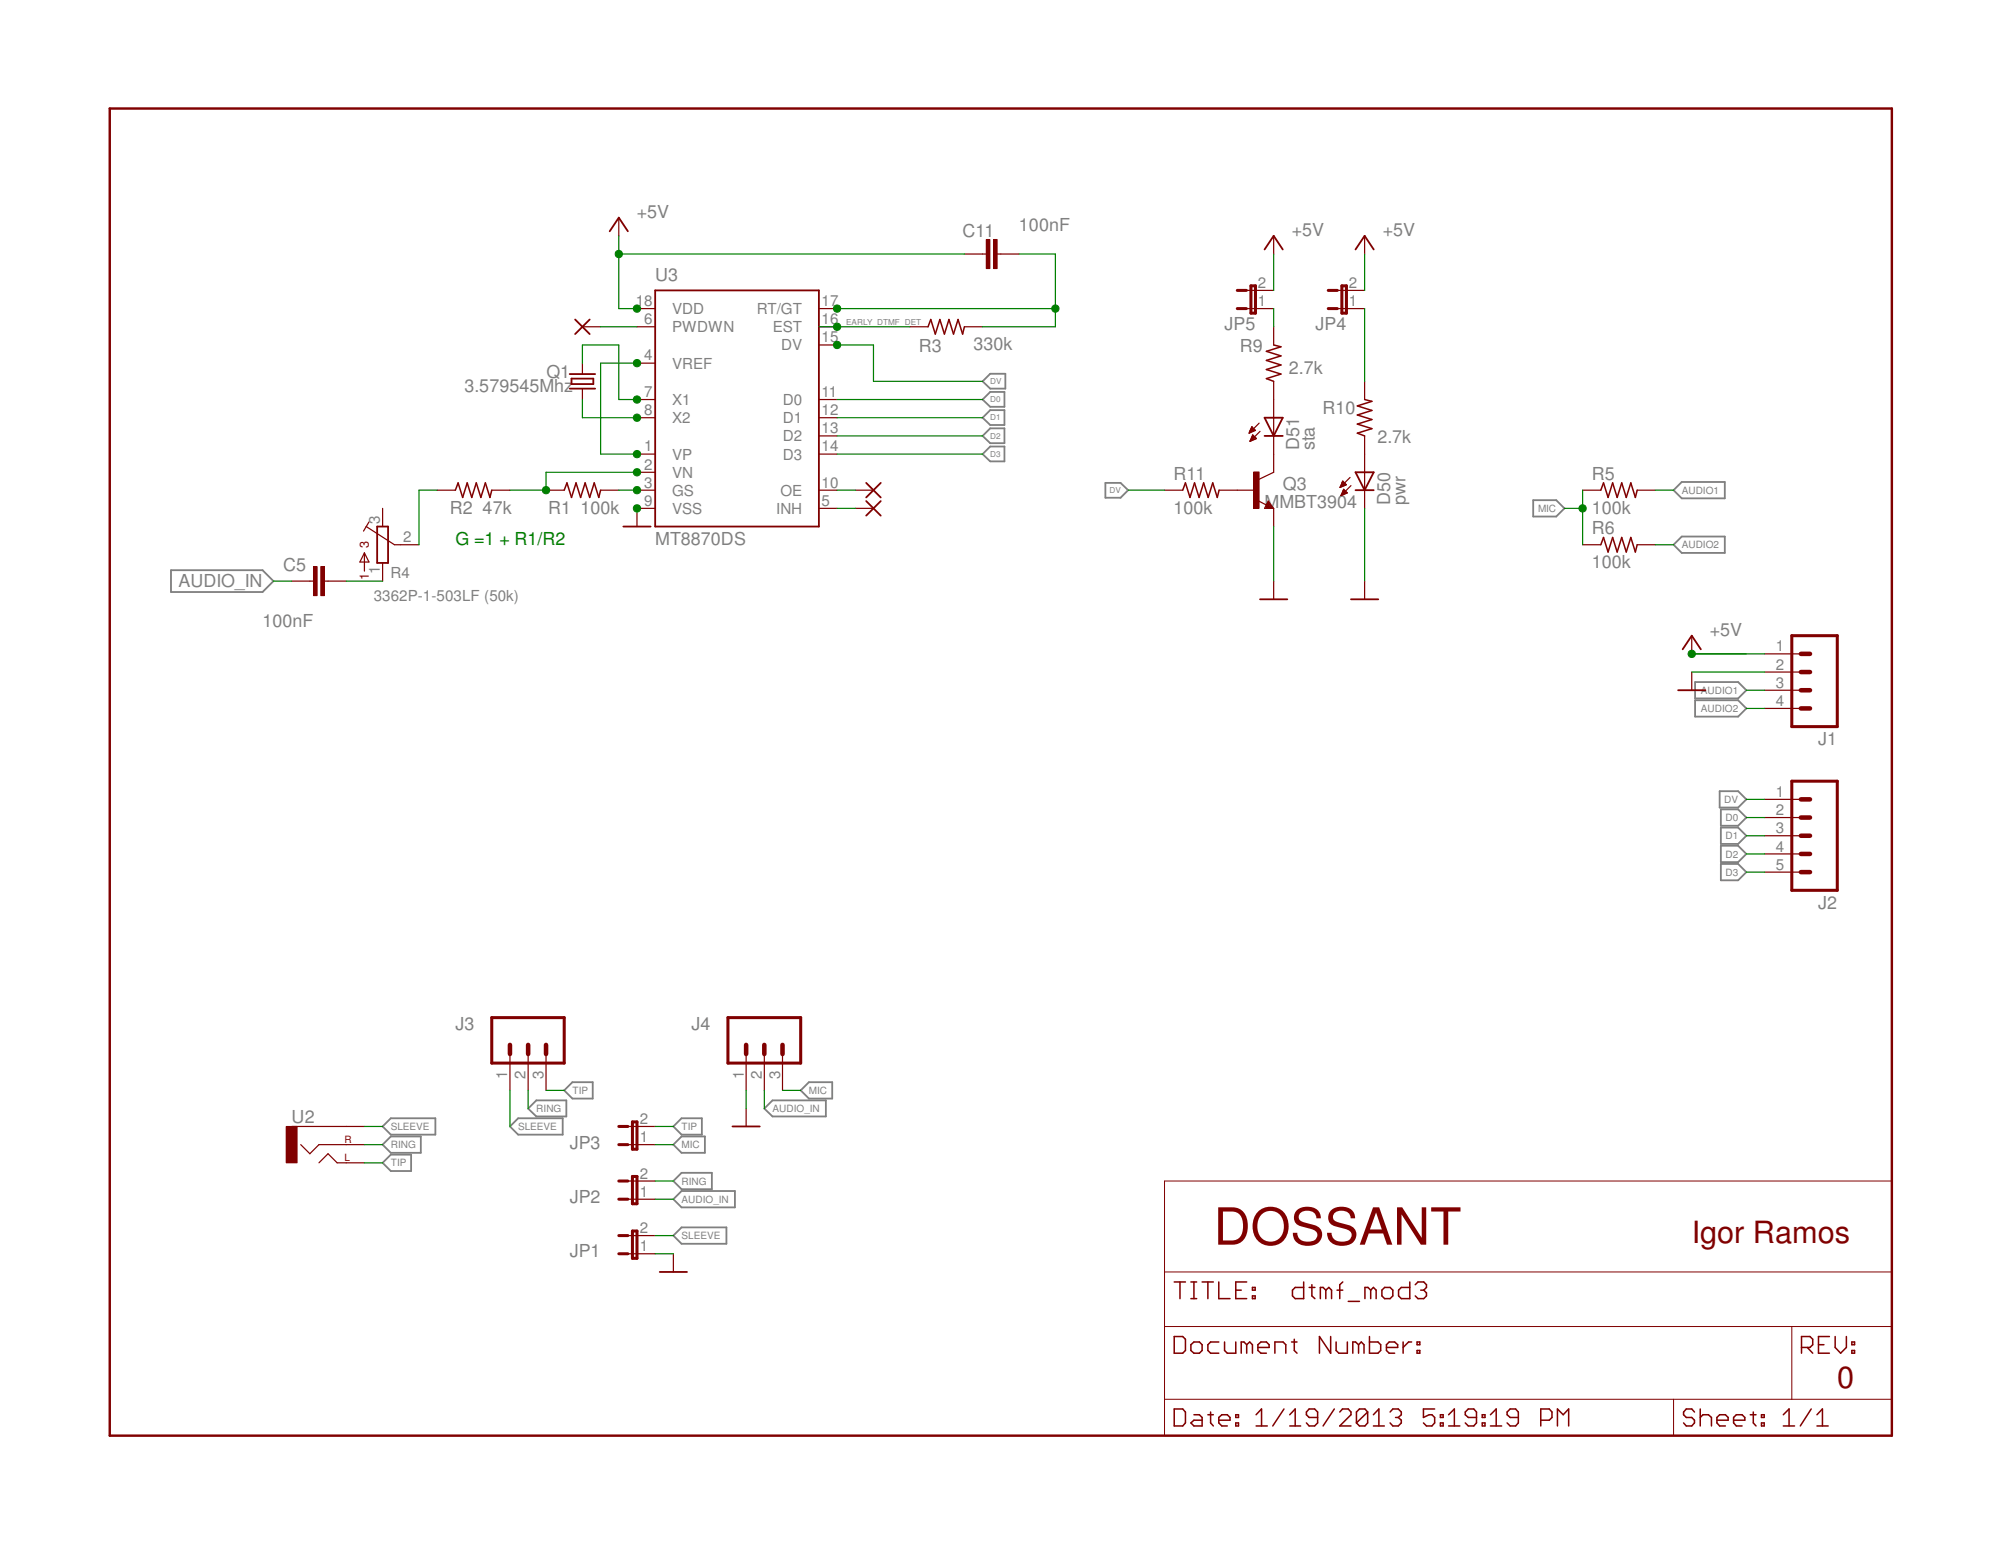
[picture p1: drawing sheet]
<svg xmlns="http://www.w3.org/2000/svg" width="279mm" height="216mm" viewBox="0 0 279 216" stroke-linecap="round" stroke-linejoin="round" font-family="sans-serif">
<g fill="none" stroke="#808080" stroke-width=".25">
<path d="M137.2 55.8l1.1-1.1h2v2.1h-2zM137.2 58.3l1.1-1h2v2.1h-2zM137.2 53.3l1.1-1.1h2.1v2.1h-2.1zM23.9 79.6h12.8l1.5 1.6-1.5 1.5h-12.8zM137.2 63.4l1.1-1h2v2h-2zM137.2 60.9l1.1-1.1h2v2.1h-2zM154.3 67.4h2.2l1 1.1-1 1h-2.2zM214.1 69.8h3.2l1.1 1.2-1.1 1.1h-3.2zM233.7 68.5l1.1-1.2h6v2.3h-6zM233.7 76.1l1.1-1.2h6v2.3h-6zM236.7 95.2h6l1.1 1.2-1.1 1.1h-6zM236.7 97.8h6l1.1 1.1-1.1 1.2h-6z"/>
<path d="M240.1 110.5h2.6l1.1 1.1-1.1 1.2h-2.6zM240.3 113h2.4l1.1 1.2-1.1 1.1h-2.4zM240.3 115.6h2.4l1.1 1.1-1.1 1.2h-2.4zM240.3 118.1h2.4l1.1 1.2-1.1 1.1h-2.4zM240.3 120.6h2.4l1.1 1.2-1.1 1.1h-2.4zM54.6 156.2h6.2v2.3h-6.2l-1.2-1.2zM54.6 158.7h4.2v2.3h-4.2l-1.2-1.1zM72.3 156.2h6.3v2.3h-6.3l-1.1-1.2zM74.9 153.7h4.2v2.2h-4.2l-1.2-1.1zM78.8 152.3l1.1-1.2h2.9v2.3h-2.9zM95.2 156.2h2.8v2.3h-2.8l-1.2-1.2zM95.2 158.7h3.2v2.3h-3.2l-1.2-1.1z"/>
<path d="M106.7 154.8l1.2-1.1h7.4v2.2h-7.4zM112.9 151.1h3.3v2.3h-3.3l-1.1-1.1zM54.6 161.2h2.8v2.3h-2.8l-1.2-1.1zM95.2 166.3h7.4v2.3h-7.4l-1.2-1.1zM95.2 171.4h6.2v2.3h-6.2l-1.2-1.1zM95.2 163.8h4.2v2.3h-4.2l-1.2-1.2z"/>
</g>
<g fill="none" stroke="#800000" stroke-width=".17">
<path d="M177.8 32.9v2.6M81.3 50.7v1.5M81.3 54.3v1.5M127 45.6h2.6M134.7 45.6h2.5M174.6 59.9h.5M174.7 59.9h.3M174.7 59.8h.3M174.8 59.7h.1M174.8 59.6l-.4 .9M174.8 59.6l.5 .5-.9 .4M174.8 59.6h.1"/>
<path d="M175.8 59.1l-1.4 1.4M177.8 45.6v2.6M177.8 53.3v10.1M190.5 53.3v2.5M61 68.5h2.6M68.7 68.5h2.5M76.2 68.5h2.6M83.9 68.5h2.5M162.6 68.5h2.5M170.2 68.5h2.6M174.5 60.4h.1M174.5 60.3h.3"/>
<path d="M174.5 60.2h.5M174.5 60.1h.7M174.5 61.6h.2M174.6 60h.6M174.6 61.5h.3M174.6 61.4h.5M174.7 61.3h.6M174.7 61.2h.7M174.8 61.1h.5M174.8 61h.4M174.8 60.9h.3M174.9 60.8h.1"/>
<path d="M174.9 60.7h.1M174.9 60.7l-.4 .9M174.9 60.7l.5 .6-.9 .3M175.9 60.2l-1.4 1.4M187.1 68h.1M187.2 67.9h.3M187.2 67.9h.5M187.2 67.8h.7M187.2 69.2h.1M187.3 67.7h.7M187.3 69.1h.2M187.3 67.6h.6"/>
<path d="M187.3 69h.4M187.4 67.5h.4M187.4 67.4h.3M187.4 68.9h.6M187.4 67.3h.2M187.4 68.8h.7M187.5 67.2h.1M187.5 68.7h.5M187.5 68.7h.4M187.5 67.2l.5 .5-.9 .4zM187.5 68.6h.3M187.5 68.5h.2"/>
<path d="M187.6 68.4h.1M187.6 68.3l.5 .5-.9 .4zM188.5 66.7l-1.4 1.4M188.6 67.8l-1.4 1.4M190.5 60.9v10.1M43.3 81.2h.5M45.3 81.2h.5M177.8 81.2v2.5M190.5 81.2v2.5"/>
</g>
<path d="M176.6 34.8l1.2-1.9 1.3 1.9M79.5 54.3h3.6M79.5 52.2h3.6M79.8 52.9h3v.7h-3zM176.6 58.3h2.5l-1.3 2.6zM176.6 60.9h2.5M189.3 66h2.5l-1.3 2.5zM189.3 68.5h2.5M175.9 83.7h3.8M188.6 83.7h3.8" fill="none" stroke="#800000" stroke-width=".25"/>
<path d="M129.6 45.6l.4-1 .6 2.1 .6-2.1 .7 2.1 .6-2.1 .6 2.1 .7-2.1 .6 2.1 .3-1.1M177.8 48.2l1.1 .2-2.1 .7 2.1 .6-2.1 .6 2.1 .7-2.1 .6 2.1 .6-2.1 .7 1 .4M190.5 55.8l1.1 .2-2.1 .7 2.1 .6-2.1 .7 2.1 .6-2.1 .6 2.1 .7-2.1 .6 1 .4M63.6 68.5l.4-1.1 .6 2.1 .6-2.1 .7 2.1 .6-2.1 .6 2.1 .7-2.1 .6 2.1 .3-1M78.8 68.5l.4-1.1 .6 2.1 .6-2.1 .7 2.1 .6-2.1 .6 2.1 .7-2.1 .6 2.1 .3-1M165.1 68.5l.4-1.1 .7 2.1 .6-2.1 .6 2.1 .7-2.1 .6 2.1 .6-2.1 .7 2.1 .2-1" fill="none" stroke="#800000" stroke-width=".21"/>
<path d="M44.8 79.1h.5v4.1h-.5z" fill-rule="evenodd" fill="#800000"/>
<path d="M44.8 79.1h.5v4.1h-.5z" fill="none" stroke="#800000" stroke-width=".14"/>
<path d="M43.8 79.1h.5v4.1h-.5z" fill-rule="evenodd" fill="#800000"/>
<path d="M43.8 79.1h.5v4.1h-.5z" fill="none" stroke="#800000" stroke-width=".14"/>
<g fill="none" stroke="#800000" stroke-width=".17">
<path d="M137.2 35.5h.5M139.2 35.5h.5M88.9 55.8h2.6M88.9 58.3h2.6M88.9 45.6h2.6M88.9 50.7h2.6M88.9 43.1h2.6M114.3 55.8h2.6M114.3 58.3h2.6M114.3 45.6h2.6M114.3 43.1h2.6M114.3 48.2h2.6"/>
<path d="M88.9 63.4h2.6M88.9 66h2.6M88.9 68.5h2.6M91.5 71h-2.6v2.5M114.3 63.4h2.6M114.3 68.5h2.6M114.3 60.9h2.6M114.3 71h2.6M40.7 81.2h2.6M45.8 81.2h2.5"/>
</g>
<path d="M91.5 40.6h22.8v32.9h-22.8zM87 73.5h3.8" fill="none" stroke="#800000" stroke-width=".25"/>
<path d="M137.7 33.4h.5v4.1h-.5z" fill-rule="evenodd" fill="#800000"/>
<path d="M137.7 33.4h.5v4.1h-.5z" fill="none" stroke="#800000" stroke-width=".14"/>
<path d="M138.7 33.4h.5v4.1h-.5z" fill-rule="evenodd" fill="#800000"/>
<path d="M138.7 33.4h.5v4.1h-.5z" fill="none" stroke="#800000" stroke-width=".14"/>
<path d="M134.7 35.5h2.5M139.7 35.5h2.6M175.6 69.9l1.2 .6M177.1 70l.7 1h-1.2zM177.8 66l-2 .9" fill="none" stroke="#800000" stroke-width=".17"/>
<path d="M177.1 70.5l.1 .2h-.4l.3-.5 .5 .7h-.8" fill="none" stroke="#800000" stroke-width=".25"/>
<path d="M175 65.9h.8v5.1h-.8z" fill-rule="evenodd" fill="#800000"/>
<path d="M175 65.9h.8v5.1h-.8zM162.6 164.9h101.6v35.6h-101.6zM162.6 177.6h101.6M162.6 185.3h101.6M162.6 195.4h101.6M233.7 195.4v5.1M250.2 185.3v10.1" fill="none" stroke="#800000" stroke-width=".14"/>
<g fill="none" stroke="#800000" stroke-width=".17">
<path d="M86.4 30.4v2.5M190.5 32.9v2.6M81.3 45.6h2.6M174 43.1h3.8M174 40.6h3.8M186.7 43.1h3.8M186.7 40.6h3.8M50.9 77.2v2.6M50.9 77.2l.6 1.3h-1.3zM51.1 73.5l4 2.6h3.4M51.5 72.9l-.7 1.3M53.4 71v2.5"/>
<path d="M53.4 78.6v2.6M119.4 68.5h2.6M119.4 71h2.6M172.8 68.5h2.5M177.8 63.4v2.6M177.8 71v2.5M40.7 157.3h7.6M42 159.9l1.3 1.2 1.2-1.2h3.8M44.5 162.4l1.3-1.3 1.3 1.3h1.2"/>
</g>
<path d="M15.3 15.2h248.9v185.3h-248.9z" fill="none" stroke="#800000" stroke-width=".34"/>
<g fill="none" stroke="#800000" stroke-width=".21">
<path d="M164 179h1.5M164.8 179v2.4M166.3 179h.8M166.7 179v2.4M167.9 179h1.5M168.7 179v2.4M170.2 179v2.4h1.5M174.1 179h-1.5v2.4h1.5M174.9 179.8h.4v.4h-.4zM182 179v2.4h-1.2l-.3-.4v-.8l.3-.4h1.2M182.8 179.8h.8M183.2 179.4v1.6l.4 .4"/>
<path d="M187.5 179l-.4 .4v2M196.8 179v2.4h-1.1l-.4-.4v-.8l.4-.4h1.1M197.6 179.4l.4-.4h.8l.4 .4v.4l-.4 .4M164 186.6h1.1l.4 .4v1.6l-.4 .4h-1.1zM164 196.8h1.1l.4 .4v1.5l-.4 .4h-1.1zM166.3 187.8l.4-.4h.8l.4 .4v.8l-.4 .4h-.8l-.4-.4zM166.3 181.4h.8M166.7 197.6h.8l.4 .4v1.1h-1.2l-.4-.4 .4-.4h1.2M168.7 197.6h.7M169 197.2v1.5l.4 .4M170.2 198.3h1.5v-.3l-.3-.4h-.8l-.4 .4v.7l.4 .4h.8M170.2 187.4h-1.2l-.3 .4v.8l.3 .4h1.2"/>
<path d="M171 187.4v1.2l.4 .4h1.2v-1.6M172.6 198.7h.3v.4h-.3zM172.6 197.6h.3v.4h-.3zM172.6 180.2h.7M174.1 187.8l-.4-.4h-.4v1.6M174.1 187.8l.4-.4 .4 .4v1.2M174.1 187.8v1.2M174.9 181h.4v.4h-.4zM175.4 199.1h1.6M175.4 197.6l.7-.8v2.3M175.6 188.2h1.6v-.4l-.4-.4h-.7l-.5 .4v.8l.5 .4h.7M178 189v-1.6h1.2l.3 .4v1.2"/>
<path d="M179.3 196.8l-1.6 2.3M180.1 199.1h1.5M180.1 197.6l.7-.8v2.3M180.3 187.4h.8M180.7 187v1.6l.4 .4M184 198h-1.2l-.4-.4v-.4l.4-.4h.8l.4 .4v1.5l-.4 .4h-.8l-.4-.4M185.1 180.2l-.4-.4h-.3v1.6M185.1 180.2v1.2M185.1 180.2l.4-.4 .4 .4v1.2M185.8 186.6v2.4l-1.6-2.4v2.4M186.3 196.8l-1.6 2.3M186.6 187.4v1.2l.3 .4h1.2v-1.6"/>
<path d="M186.7 180.2h.8M187.1 197.2l.4-.4h.8l.3 .4v.4l-1.5 1.5h1.5M188.3 181.7h1.5M189.7 187.8l-.4-.4h-.4v1.6M189.7 187.8v1.2M189.7 187.8l.4-.4 .4 .4v1.2M191 197.2v1.5l-.4 .4h-.8l-.4-.4M191 197.2l-.4-.4h-.8l-.4 .4v1.5M191 197.2l-1.6 1.5M191.2 186.6v2.4h1.2l.4-.4v-.8l-.4-.4h-1.2M191.4 180.2l-.4-.4h-.4v1.6M191.4 180.2v1.2"/>
<path d="M191.4 180.2l.4-.4 .4 .4v1.2M191.8 199.1h1.5M191.8 197.6l.7-.8v2.3M193 180.2l.3-.4h.8l.4 .4v.8l-.4 .4h-.8l-.3-.4zM193.6 188.2h1.6v-.4l-.5-.4h-.7l-.4 .4v.8l.4 .4h.7M194.1 197.2l.4-.4h.7l.5 .4v.4l-.5 .4M194.9 198h.3M195.2 198l.5 .3v.4l-.5 .4h-.7l-.4-.4M195.9 187.4v1.6M197.1 187.4h-.4l-.8 .8M197.9 188.6h.3v.4h-.3zM197.9 187.4h.3v.4h-.3z"/>
<path d="M198.4 180.2h.4M198.8 180.2l.4 .4v.4l-.4 .4h-.8l-.4-.4M200.3 196.8h-1.5v1.2l.8-.4h.3l.4 .4v.7l-.4 .4h-.7l-.4-.4M201.1 198.7h.4v.4h-.4zM201.1 197.6h.4v.4h-.4zM202.3 199.1h1.5M202.3 197.6l.8-.8v2.3M206.2 198h-1.2l-.4-.4v-.4l.4-.4h.8l.4 .4v1.5l-.4 .4h-.8l-.4-.4M207 198.7h.3v.4h-.3zM207 197.6h.3v.4h-.3zM208.1 199.1h1.6M208.1 197.6l.8-.8v2.3"/>
<path d="M212 198h-1.1l-.5-.4v-.4l.5-.4h.7l.4 .4v1.5l-.4 .4h-.7l-.5-.4M215.1 198.3h1.2l.4-.3v-.8l-.4-.4h-1.2v2.3M217.5 199.1v-2.3l.8 .8 .7-.8v2.3M236.6 197.2l-.4-.4h-.7l-.4 .4v.4l.4 .4h.7l.4 .3v.4l-.4 .4h-.7l-.4-.4M237.4 198l.4-.4h.7l.5 .4v1.1M237.4 196.8v2.3M239.7 198.3h1.6v-.3l-.4-.4h-.8l-.4 .4v.7l.4 .4h.8M242.1 198.3h1.5v-.3l-.4-.4h-.8l-.3 .4v.7l.3 .4h.8M244.4 197.6h.8M244.8 197.2v1.5l.4 .4M246 198.7h.3v.4h-.3zM246 197.6h.3v.4h-.3z"/>
<path d="M249 199.1h1.6M249 197.6l.8-.8v2.3M251.5 188.2h1.2l.4-.4v-.8l-.4-.4h-1.2v2.4M252.3 188.2l.8 .8M252.9 196.8l-1.5 2.3M253.7 199.1h1.6M253.7 197.6l.8-.8v2.3M253.9 187.8h.8M255.4 186.6h-1.5v2.4h1.5M256.2 186.6v1.6l.8 .8 .8-.8v-1.6M258.6 188.6h.4v.4h-.4zM258.6 187.4h.4v.4h-.4z"/>
</g>
<path d="M85.1 32.3l1.3-1.9 1.3 1.9M189.3 34.8l1.2-1.9 1.3 1.9M80.3 44.6l2 2.1M82.3 44.6l-2 2.1M52.7 73.5h1.5v5.1h-1.5zM120.9 67.4l2.1 2.1M120.9 70l2.1 2M123 67.4l-2.1 2.1M123 70l-2.1 2" fill="none" stroke="#800000" stroke-width=".25"/>
<path d="M174.7 39.9h.6v3.8h-.6zM187.4 39.9h.6v3.8h-.6zM172.8 43.1h1.2M172.8 40.6h1.2M185.5 43.1h1.2M185.5 40.6h1.2" fill="none" stroke="#800000" stroke-width=".42"/>
<path d="M40 157.3h1.5v5.1h-1.5z" fill-rule="evenodd" fill="#800000"/>
<path d="M40 157.3h1.5v5.1h-1.5z" fill="none" stroke="#800000" stroke-width=".14"/>
<g fill="none" stroke="#800000" stroke-width=".17">
<path d="M221 68.5h2.5M221 76.1h2.5M228.6 68.5h2.5M228.6 76.1h2.5M236.2 88.8v2.5M236.2 93.9v2.5M246.4 91.3h5.1M246.4 93.9h5.1M246.4 96.4h5.1M246.4 98.9h5.1M246.4 111.6h5.1M246.4 114.2h5.1"/>
<path d="M246.4 116.7h5.1M246.4 119.3h5.1M246.4 121.8h5.1M48.3 159.9h2.6M48.3 157.3h2.6M71.2 147.2v5.1M73.7 147.2v5.1M76.2 147.2v5.1M87.7 159.9h3.8M87.7 157.3h3.8M104.2 147.2v5.1M104.2 154.8v2.5"/>
<path d="M106.7 147.2v5.1M109.3 147.2v5.1M48.3 162.4h2.6M87.7 167.5h3.8M87.7 164.9h3.8M87.7 175.1h3.8M87.7 172.6h3.8M94 175.1v2.5"/>
</g>
<g fill="none" stroke="#800000" stroke-width=".42">
<path d="M250.2 88.8h6.3v12.7h-6.3zM250.2 109.1h6.3v15.2h-6.3zM68.7 142.1h10.1v6.4h-10.1zM86.4 159.9h1.3M86.4 157.3h1.3M88.3 156.7h.6v3.8h-.6zM101.6 142.1h10.2v6.4h-10.2zM86.4 167.5h1.3M86.4 164.9h1.3M86.4 175.1h1.3M86.4 172.6h1.3M88.3 164.3h.6v3.8h-.6z"/>
<path d="M88.3 171.9h.6v3.8h-.6z"/>
</g>
<g fill="none" stroke="#800000" stroke-width=".63">
<path d="M251.5 96.4h1.2M251.5 93.9h1.2M251.5 91.3h1.2M251.5 98.9h1.2M251.5 116.7h1.2M251.5 114.2h1.2M251.5 111.6h1.2M251.5 119.3h1.2M251.5 121.8h1.2M71.2 145.9v1.3M73.7 145.9v1.3M76.2 145.9v1.3"/>
<path d="M104.2 145.9v1.3M106.7 145.9v1.3M109.3 145.9v1.3"/>
</g>
<path d="M234.3 96.4h3.8M234.9 90.7l1.3-1.9 1.3 1.9M102.3 157.3h3.8M92.1 177.6h3.8" fill="none" stroke="#800000" stroke-width=".25"/>
<path d="M223.5 68.5l.4-1.1 .6 2.1 .7-2.1 .6 2.1 .6-2.1 .7 2.1 .6-2.1 .6 2.1 .3-1M223.5 76.1l.4-1 .6 2 .7-2 .6 2 .6-2 .7 2 .6-2 .6 2 .3-1" fill="none" stroke="#800000" stroke-width=".21"/>
<path d="M190.5 71v10.2" fill="none" stroke="#008000" stroke-width=".17"/>
<circle cx="88.9" cy="71" r=".51" fill="#008000"/>
<circle cx="88.9" cy="71" r=".51" fill="none" stroke="#008000" stroke-width=".14"/>
<path d="M177.8 73.5v7.7M236.2 93.9h10.2M104.2 152.3v2.5M91.5 175.1h2.5" fill="none" stroke="#008000" stroke-width=".17"/>
<circle cx="88.9" cy="43.1" r=".51" fill="#008000"/>
<circle cx="88.9" cy="43.1" r=".51" fill="none" stroke="#008000" stroke-width=".14"/>
<path d="M86.4 32.9v10.2h2.5M86.4 35.5h48.3" fill="none" stroke="#008000" stroke-width=".17"/>
<circle cx="86.4" cy="35.5" r=".51" fill="#008000"/>
<circle cx="86.4" cy="35.5" r=".51" fill="none" stroke="#008000" stroke-width=".14"/>
<path d="M177.8 35.5v5.1M190.5 35.5v5.1M236.2 91.3h7.6" fill="none" stroke="#008000" stroke-width=".17"/>
<circle cx="236.2" cy="91.3" r=".51" fill="#008000"/>
<circle cx="236.2" cy="91.3" r=".51" fill="none" stroke="#008000" stroke-width=".14"/>
<path d="M86.4 68.5h2.5M236.2 91.3h10.2" fill="none" stroke="#008000" stroke-width=".17"/>
<circle cx="88.9" cy="68.5" r=".51" fill="#008000"/>
<circle cx="88.9" cy="68.5" r=".51" fill="none" stroke="#008000" stroke-width=".14"/>
<path d="M88.9 66h-12.7v2.5" fill="none" stroke="#008000" stroke-width=".17"/>
<circle cx="76.2" cy="68.5" r=".51" fill="#008000"/>
<circle cx="76.2" cy="68.5" r=".51" fill="none" stroke="#008000" stroke-width=".14"/>
<path d="M71.2 68.5h5" fill="none" stroke="#008000" stroke-width=".17"/>
<circle cx="88.9" cy="66" r=".51" fill="#008000"/>
<circle cx="88.9" cy="66" r=".51" fill="none" stroke="#008000" stroke-width=".14"/>
<path d="M81.3 55.8v2.5h7.6" fill="none" stroke="#008000" stroke-width=".17"/>
<circle cx="88.9" cy="58.3" r=".51" fill="#008000"/>
<circle cx="88.9" cy="58.3" r=".51" fill="none" stroke="#008000" stroke-width=".14"/>
<path d="M81.3 50.7v-2.5h5.1v7.6h2.5" fill="none" stroke="#008000" stroke-width=".17"/>
<circle cx="88.9" cy="55.8" r=".51" fill="#008000"/>
<circle cx="88.9" cy="55.8" r=".51" fill="none" stroke="#008000" stroke-width=".14"/>
<path d="M116.9 45.6h10.1" fill="none" stroke="#008000" stroke-width=".17"/>
<circle cx="116.9" cy="45.6" r=".51" fill="#008000"/>
<circle cx="116.9" cy="45.6" r=".51" fill="none" stroke="#008000" stroke-width=".14"/>
<path d="M142.3 35.5h5.1v10.1h-10.2M114.3 45.6h2.6M116.9 43.1h30.5" fill="none" stroke="#008000" stroke-width=".17"/>
<circle cx="147.4" cy="43.1" r=".51" fill="#008000"/>
<circle cx="147.4" cy="43.1" r=".51" fill="none" stroke="#008000" stroke-width=".14"/>
<circle cx="116.9" cy="43.1" r=".51" fill="#008000"/>
<circle cx="116.9" cy="43.1" r=".51" fill="none" stroke="#008000" stroke-width=".14"/>
<path d="M88.9 50.7h-5v12.7h5" fill="none" stroke="#008000" stroke-width=".17"/>
<circle cx="88.9" cy="50.7" r=".51" fill="#008000"/>
<circle cx="88.9" cy="50.7" r=".51" fill="none" stroke="#008000" stroke-width=".14"/>
<circle cx="88.9" cy="63.4" r=".51" fill="#008000"/>
<circle cx="88.9" cy="63.4" r=".51" fill="none" stroke="#008000" stroke-width=".14"/>
<g fill="none" stroke="#008000" stroke-width=".17">
<path d="M116.9 58.3h20.3M116.9 55.8h20.3M116.9 48.2h5.1M116.9 63.4h20.3M116.9 60.9h20.3M38.2 81.2h2.5M48.3 81.2h5.1M243.8 119.3h2.6M243.8 116.7h2.6M243.8 114.2h2.6M243.8 121.8h2.6M50.9 157.3h2.5"/>
<path d="M71.2 152.3v5M76.2 152.3h2.6M91.5 157.3h2.5M106.7 152.3v2.5M50.9 162.4h2.5M91.5 167.5h2.5M91.5 172.6h2.5"/>
</g>
<circle cx="116.9" cy="48.2" r=".51" fill="#008000"/>
<circle cx="116.9" cy="48.2" r=".51" fill="none" stroke="#008000" stroke-width=".14"/>
<g fill="none" stroke="#008000" stroke-width=".17">
<path d="M83.9 45.6h5M122 48.2v5.1h15.2M177.8 43.1v2.5M190.5 43.1v10.2M61 68.5h-2.5v7.6M116.9 68.5h2.5M116.9 71h2.5M157.5 68.5h5.1M218.4 71h2.6M221 68.5v7.6M243.8 111.6h2.6M50.9 159.9h2.5"/>
<path d="M73.7 152.3v2.5M91.5 159.9h2.5M109.3 152.3h2.5M91.5 164.9h2.5"/>
</g>
<circle cx="221" cy="71" r=".51" fill="#008000"/>
<circle cx="221" cy="71" r=".51" fill="none" stroke="#008000" stroke-width=".14"/>
<path d="M231.1 68.5h2.6M231.1 76.1h2.6M243.8 96.4h2.6M243.8 98.9h2.6" fill="none" stroke="#008000" stroke-width=".17"/>
<text font-size="7.2" fill="#800000" x="169.5" y="173.8">DOSSANT</text>
<g font-size="4.3" fill="#800000">
<text x="236.2" y="173.6">Igor Ramos</text>
<text x="256.5" y="193.9">0</text>
</g>
<g font-size="2.5" fill="#808080">
<text x="88.9" y="30.4">+5V</text>
<text x="134.4" y="33.1">C11</text>
<text x="142.3" y="32.3">100nF</text>
<text x="180.4" y="32.9">+5V</text>
<text x="193.1" y="32.9">+5V</text>
<text x="91.5" y="39.3">U3</text>
<text x="171" y="46.1">JP5</text>
<text x="183.7" y="46.1">JP4</text>
<text x="76.3" y="52.7">Q1</text>
<text x="128.3" y="49.2">R3</text>
<text x="135.9" y="48.9">330k</text>
<text x="173.1" y="49.2">R9</text>
<text x="180" y="52.2">2.7k</text>
<text x="64.9" y="54.8">3.579545Mhz</text>
<text x="184.7" y="57.8">R10</text>
<text x="181.4" y="62.9" transform="rotate(-90 181.4 62.9)">D51</text>
<text x="183.6" y="62.9" transform="rotate(-90 183.6 62.9)">sta</text>
<text x="192.3" y="61.9">2.7k</text>
<text x="62.8" y="71.8">R2</text>
<text x="67.4" y="71.8">47k</text>
<text x="76.5" y="71.8">R1</text>
<text x="81.1" y="71.8">100k</text>
<text x="163.9" y="71.8">100k</text>
<text x="163.9" y="67">R11</text>
<text x="176.6" y="71">MMBT3904</text>
<text x="179.1" y="68.5">Q3</text>
<text x="194.1" y="70.5" transform="rotate(-90 194.1 70.5)">D50</text>
<text x="196.3" y="70.5" transform="rotate(-90 196.3 70.5)">pwr</text>
<text x="222.2" y="71.8">100k</text>
<text x="222.2" y="67">R5</text>
<text x="91.5" y="76.1">MT8870DS</text>
<text x="222.2" y="74.6">R6</text>
<text x="24.9" y="82">AUDIO_IN</text>
<text x="39.5" y="79.8">C5</text>
<text x="222.2" y="79.4">100k</text>
<text x="36.7" y="87.6">100nF</text>
<text x="238.8" y="88.8">+5V</text>
<text x="253.9" y="104">J1</text>
<text x="253.9" y="126.9">J2</text>
<text x="63.6" y="143.9">J3</text>
<text x="96.6" y="143.9">J4</text>
<text x="40.7" y="156.8">U2</text>
<text x="79.5" y="160.4">JP3</text>
<text x="79.5" y="168">JP2</text>
<text x="79.5" y="175.6">JP1</text>
</g>
<text font-size="2.5" fill="#008000" x="63.6" y="76.1">G =1 + R1/R2</text>
<g font-size="2.1" fill="#808080">
<text x="175.6" y="40.2">2</text>
<text x="188.3" y="40.2">2</text>
<text x="88.8" y="42.7">18</text>
<text x="90" y="45.3">6</text>
<text x="93.9" y="46.4">PWDWN</text>
<text x="93.9" y="43.9">VDD</text>
<text x="105.7" y="43.9">RT/GT</text>
<text x="107.9" y="46.4">EST</text>
<text x="114.7" y="42.7">17</text>
<text x="114.7" y="45.3">16</text>
<text x="114.7" y="47.8">15</text>
<text x="175.6" y="42.7">1</text>
<text x="188.3" y="42.7">1</text>
<text x="90" y="50.3">4</text>
<text x="93.9" y="51.5">VREF</text>
<text x="109.1" y="48.9">DV</text>
<text x="90" y="55.4">7</text>
<text x="90" y="58">8</text>
<text x="93.9" y="56.6">X1</text>
<text x="93.9" y="59.1">X2</text>
<text x="109.3" y="56.6">D0</text>
<text x="109.3" y="59.1">D1</text>
<text x="114.7" y="55.4">11</text>
<text x="114.7" y="58">12</text>
<text x="90" y="63">1</text>
<text x="90" y="65.6">2</text>
<text x="93.9" y="64.2">VP</text>
<text x="109.3" y="61.6">D2</text>
<text x="109.3" y="64.2">D3</text>
<text x="114.7" y="60.5">13</text>
<text x="114.7" y="63">14</text>
<text x="90" y="68.1">3</text>
<text x="90" y="70.7">9</text>
<text x="93.9" y="66.7">VN</text>
<text x="93.9" y="69.3">GS</text>
<text x="93.9" y="71.8">VSS</text>
<text x="108.4" y="71.8">INH</text>
<text x="109" y="69.3">OE</text>
<text x="114.7" y="68.1">10</text>
<text x="114.7" y="70.7">5</text>
<text x="53" y="73.2" transform="rotate(-90 53 73.2)">3</text>
<text x="56.3" y="75.7">2</text>
<text x="52.2" y="83.9">3362P-1-503LF (50k)</text>
<text x="53" y="80.2" transform="rotate(-90 53 80.2)">1</text>
<text x="54.5" y="80.8">R4</text>
<text x="247.9" y="91">1</text>
<text x="247.9" y="93.5">2</text>
<text x="247.9" y="96.1">3</text>
<text x="247.9" y="98.6">4</text>
<text x="247.9" y="111.3">1</text>
<text x="247.9" y="113.8">2</text>
<text x="247.9" y="116.4">3</text>
<text x="247.9" y="118.9">4</text>
<text x="247.9" y="121.5">5</text>
<text x="70.8" y="150.7" transform="rotate(-90 70.8 150.7)">1</text>
<text x="73.4" y="150.7" transform="rotate(-90 73.4 150.7)">2</text>
<text x="75.9" y="150.7" transform="rotate(-90 75.9 150.7)">3</text>
<text x="103.8" y="150.7" transform="rotate(-90 103.8 150.7)">1</text>
<text x="106.4" y="150.7" transform="rotate(-90 106.4 150.7)">2</text>
<text x="108.9" y="150.7" transform="rotate(-90 108.9 150.7)">3</text>
<text x="89.3" y="159.5">1</text>
<text x="89.3" y="157">2</text>
<text x="89.3" y="167.1">1</text>
<text x="89.3" y="164.6">2</text>
<text x="89.3" y="172.2">2</text>
<text x="89.3" y="174.8">1</text>
</g>
<g font-size="1.8" fill="#800000">
<text x="51.5" y="76.6" transform="rotate(-90 51.5 76.6)">3</text>
<text x="51.5" y="81" transform="rotate(-90 51.5 81)">1</text>
</g>
<g font-size="1.4" fill="#808080">
<text x="214.8" y="71.5">MIC</text>
<text x="234.8" y="69">AUDIO1</text>
<text x="234.8" y="76.6">AUDIO2</text>
<text x="237.5" y="96.9">AUDIO1</text>
<text x="237.5" y="99.4">AUDIO2</text>
<text x="240.7" y="112.1">DV</text>
<text x="240.9" y="119.8">D2</text>
<text x="240.9" y="117.2">D1</text>
<text x="240.9" y="114.7">D0</text>
<text x="240.9" y="122.3">D3</text>
<text x="74.9" y="155.3">RING</text>
<text x="79.9" y="152.8">TIP</text>
<text x="107.9" y="155.3">AUDIO_IN</text>
<text x="112.9" y="152.8">MIC</text>
<text x="54.6" y="157.9">SLEEVE</text>
<text x="54.6" y="160.4">RING</text>
<text x="72.3" y="157.9">SLEEVE</text>
<text x="95.2" y="157.9">TIP</text>
<text x="95.2" y="160.4">MIC</text>
<text x="54.6" y="162.9">TIP</text>
<text x="95.2" y="168">AUDIO_IN</text>
<text x="95.2" y="165.4">RING</text>
<text x="95.2" y="173.1">SLEEVE</text>
</g>
<g font-size="1.4" fill="#800000">
<text x="48.1" y="159.6">R</text>
<text x="48.1" y="162.1">L</text>
</g>
<g font-size="1.1" fill="#808080">
<text x="118.2" y="45.4">EARLY_DTMF_DET</text>
<text x="138.3" y="53.6">DV</text>
<text x="138.3" y="58.7">D1</text>
<text x="138.3" y="56.2">D0</text>
<text x="138.3" y="63.8">D3</text>
<text x="138.3" y="61.3">D2</text>
<text x="154.9" y="68.9">DV</text>
</g>
</svg>
